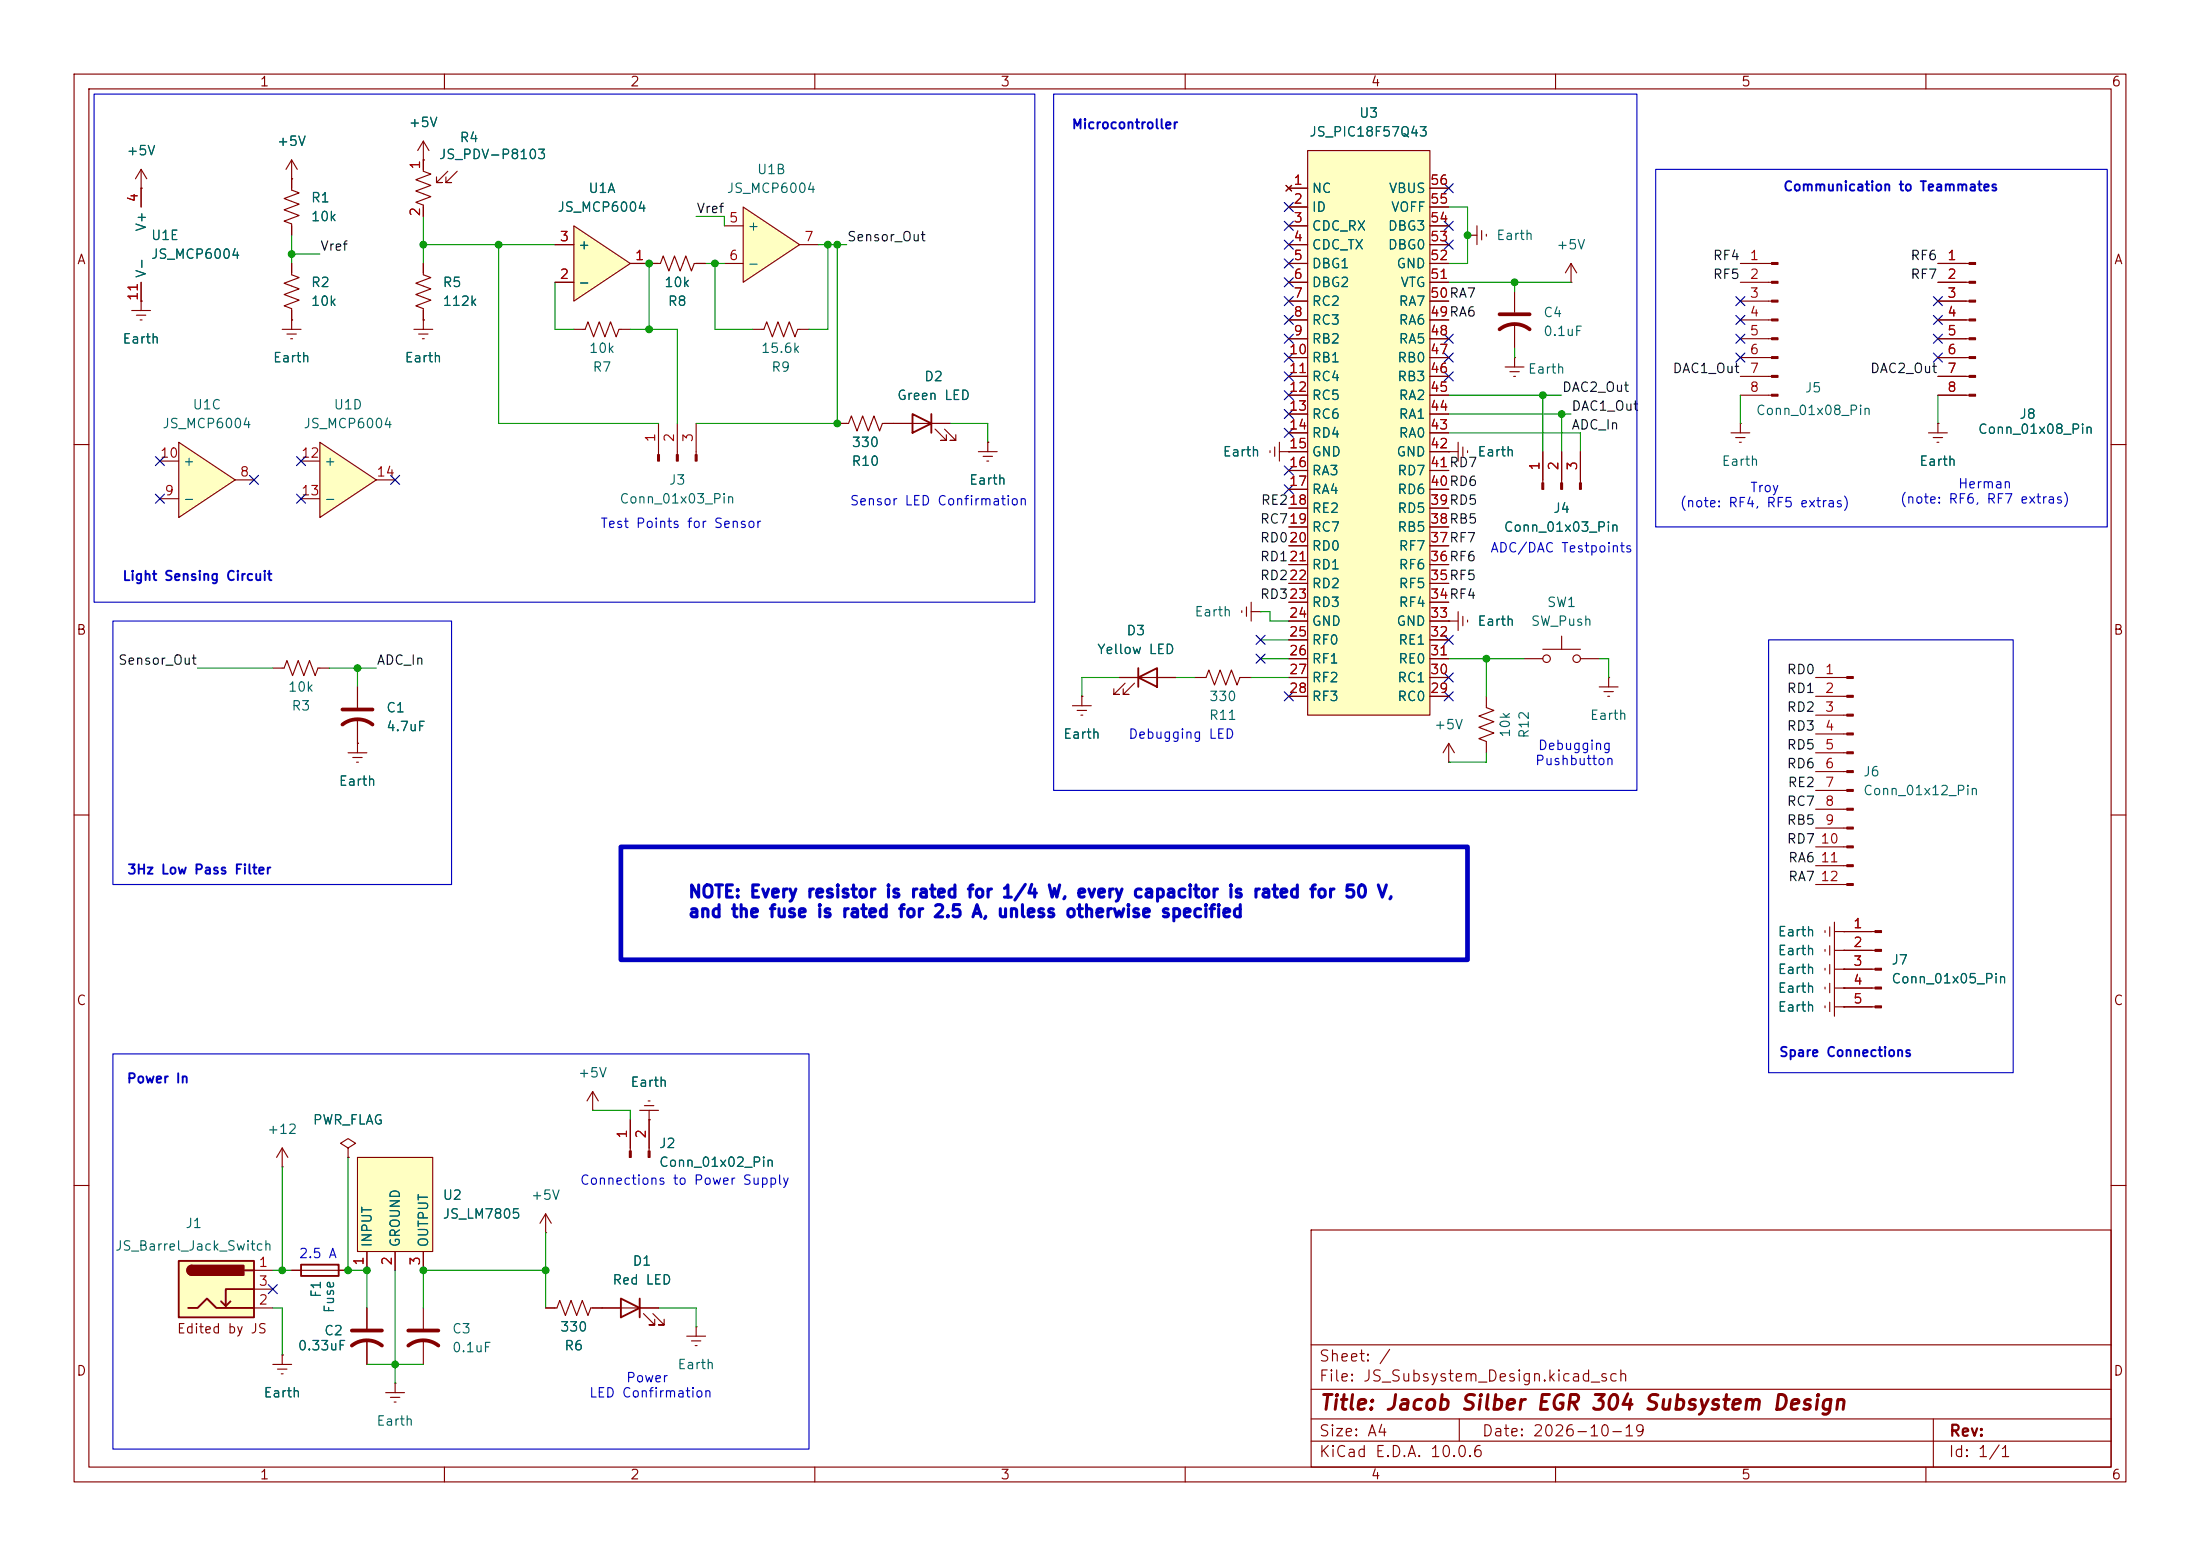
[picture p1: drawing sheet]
<svg xmlns="http://www.w3.org/2000/svg" width="297mm" height="210mm" viewBox="0 0 297 210" stroke-linecap="round" stroke-linejoin="round" font-family="sans-serif">
<g fill="none" stroke="#840000" stroke-width=".15">
<path d="M10 10h277v190h-277zM12 12h273v186h-273zM57.1 19.1l-.7 1.2M57.1 19.1l.8 1.2M57.1 19.1v2.5M60 10v2M110 10v2M160 10v2M210 10v2M260 10v2M57.1 21.6h.1M198.1 31.8h.1"/>
<path d="M198.1 31.8h1.3M199.4 30.5v2.5M200 31.1v1.3M200.7 31.6v.3M55.9 44.5h2.5M56.5 45.1h1.3M57 45.7h.3M57.1 43.2h.1M57.1 43.2v1.3M10 60h2M285 60h2M36.8 90.2h1.6l.3-1 .8 2 .8-2 .7 2 .8-2 .7 2 .4-1h1.5"/>
<path d="M144.8 95.3h2.5M145.4 95.9h1.3M145.9 96.5h.3M146 94h.1M146 94v1.3M161.3 91.4h1.5l.4-1 .8 2.1 .7-2.1 .8 2.1 .7-2.1 .8 2.1 .4-1.1h1.5M215.9 92.7h2.5M216.5 93.3h1.3M217 94h.3M217.2 91.4h.1M217.2 91.4v1.3M10 110h2"/>
<path d="M195.6 102.9h.1M195.6 100.3l-.8 1.3M195.6 100.3l.7 1.3M195.6 100.3v2.6M285 110h2M10 160h2M177 166h108v32h-108zM285 160h2M60 198v2M110 198v2M160 198v2M177 194.5h108"/>
<path d="M177 191.5h108M177 187.5h108M177 181.5h108M197 191.5v3M210 198v2M260 198v2M261 191.5v6.5"/>
</g>
<path d="M43.2 59.7l7.6 5.1-7.6 5.1z" fill="#ffffc2"/>
<g fill="none" stroke="#840000" stroke-width=".15">
<path d="M57.1 21.6v1.5l1.1 .4-2.1 .8 2.1 .7-2.1 .8 2.1 .7-2.1 .8 1 .4v1.5M60.5 23.1l-1.6 1.5h.8h-.8v-.7M61.7 23.1l-1.5 1.5h.8h-.8v-.7M204.5 39.4v2.8M212.1 38.1h.1M212.1 35.6l-.8 1.2M212.1 35.6l.8 1.2M212.1 35.6v2.5M234.9 35.6h4.3M234.9 38.1h4.3M261.6 35.6h4.2M261.6 38.1h4.2"/>
<path d="M43.2 59.7l7.6 5.1-7.6 5.1zM77.5 44.5h1.5l.4-1.1 .7 2.1 .8-2.1 .8 2.1 .7-2.1 .8 2.1 .4-1h1.5M88.9 57.2v4.2M91.4 57.2v4.2M94 57.2v4.2M172.7 59.7v2.5M196.8 59.7v2.5M204.5 43.7v3.3M233.7 58.4h2.5M234.3 59.1h1.3M234.8 59.7h.3M234.9 57.2h.1"/>
<path d="M234.9 40.6h4.3M234.9 43.2h4.3M234.9 45.7h4.3M234.9 48.3h4.3M234.9 50.8h4.3M234.9 53.3h4.3M234.9 57.2v1.2M261.6 40.6h4.2M261.6 43.2h4.2M261.6 45.7h4.2M261.6 48.3h4.2M261.6 50.8h4.2"/>
<path d="M261.6 53.3h4.2M40.6 62.2h2.6M40.6 67.3h2.6M50.8 64.8h2.5M171.4 60.8v.3M172.1 60.3v1.3M172.7 61h1.3M174 61h.1M195.6 61h.1M195.6 61h1.2M197.5 60.3v1.3M198.1 60.8v.3"/>
<path d="M208.3 61v4.2M210.8 61v4.2M213.4 61v4.2M151.1 91.4h7.6M151.9 92.2l-1.5 1.5h.7h-.7v-.7M153.2 92.2l-1.6 1.5h.8h-.8v-.7M167.6 82.4v.3M168.3 81.9v1.3M168.9 82.6h1.3M168.9 81.3v2.5M170.2 82.6h.1M195.6 83.8h.1"/>
<path d="M195.6 83.8h1.2M196.8 82.6v2.5M197.5 83.2v1.3M198.1 83.7v.2M200.7 94v1.5l1 .4-2.1 .7 2.1 .8-2.1 .8 2.1 .7-2.1 .8 1.1 .4v1.5M246.4 130.7v.2M246.4 135.8v.2M247 130.2v1.2M247 135.3v1.2M247.6 130.8h1.3M247.6 129.5v2.6M247.6 134.6v2.6"/>
<path d="M247.6 135.9h1.3M248.9 130.8h.1M248.9 135.9h.1"/>
</g>
<g fill="#840000" stroke="#840000" stroke-width=".15">
<path d="M265.8 35.4h.9v.3h-.9z"/>
<path d="M265.8 38h.9v.2h-.9z"/>
<path d="M265.8 40.5h.9v.3h-.9z"/>
<path d="M265.8 43.1h.9v.2h-.9z"/>
<path d="M265.8 45.6h.9v.2h-.9z"/>
<path d="M265.8 48.1h.9v.3h-.9z"/>
<path d="M265.8 50.7h.9v.2h-.9z"/>
<path d="M265.8 53.2h.9v.3h-.9z"/>
<path d="M239.2 35.4h.8v.3h-.8z"/>
<path d="M239.2 38h.8v.2h-.8z"/>
<path d="M239.2 40.5h.8v.3h-.8z"/>
<path d="M239.2 43.1h.8v.2h-.8z"/>
<path d="M239.2 45.6h.8v.2h-.8z"/>
<path d="M239.2 48.1h.8v.3h-.8z"/>
<path d="M239.2 50.7h.8v.2h-.8z"/>
<path d="M239.2 53.2h.8v.3h-.8z"/>
<path d="M208.2 65.2h.2v.8h-.2z"/>
<path d="M210.7 65.2h.2v.8h-.2z"/>
<path d="M213.2 65.2h.3v.8h-.3z"/>
<path d="M88.8 61.4h.2v.8h-.2z"/>
<path d="M91.3 61.4h.3v.8h-.3z"/>
<path d="M93.9 61.4h.2v.8h-.2z"/>
</g>
<path d="M202.4 44.5a3.3 3.3 0 0 1 4.1 0M202.4 42.4h4.1" fill="none" stroke="#840000" stroke-width=".51"/>
<path d="M153.7 91.4l2.5-1.2v2.5zM153.7 90.2v2.5" fill="none" stroke="#840000" stroke-width=".25"/>
<path d="M77.5 30.5l7.6 5.1-7.6 5z" fill="#ffffc2"/>
<g fill="none" stroke="#840000" stroke-width=".15">
<path d="M57.1 35.6v1.5l1.1 .4-2.1 .7 2.1 .8-2.1 .8 2.1 .7-2.1 .8 1 .4v1.5M74.9 38.1h2.6M74.9 33h2.6M77.5 30.5l7.6 5.1-7.6 5zM85.1 35.6h4.1l.3-1.1 .8 2.1 .8-2.1 .7 2.1 .8-2.1 .7 2.1 .4-1h1.5M113 57.2h1.6l.3-1.1 .8 2.1 .8-2.1 .7 2.1 .8-2.1 .7 2.1 .4-1h9.2M126.2 57.9l1.6 1.5h-.8h.8v-.7M127.5 57.9l1.5 1.5h-.7h.7v-.7M133.3 59.7h.1M133.3 59.7v1.3M132.1 61h2.5M132.7 61.6h1.3"/>
<path d="M133.2 62.2h.3M246.4 133.2v.3M247 132.7v1.3M247.6 133.4h1.3M247.6 132.1v2.5M248.9 133.4h.1M38.1 157.5h.1M38.1 154.9l-.8 1.3M38.1 154.9l.8 1.3M38.1 154.9v2.6M57.1 176.5v2.8M57.1 180.8v3.4"/>
</g>
<path d="M123.2 55.9l2.5 1.3-2.5 1.2zM125.7 55.9v2.5" fill="none" stroke="#840000" stroke-width=".25"/>
<path d="M55.1 179.6h4.1M55.1 181.6a3.3 3.3 0 0 1 4.1 0" fill="none" stroke="#840000" stroke-width=".51"/>
<path d="M100.3 27.9l7.6 5.1-7.6 5.1z" fill="#ffffc2"/>
<g fill="none" stroke="#840000" stroke-width=".15">
<path d="M19 25.4h.1M19 22.9l-.7 1.2M19 22.9l.8 1.2M19 22.9v5M19 38.1v2.5M39.4 21.6v4.1l1 .3-2 .8 2 .8-2 .7 2 .8-2 .7 1 .4v1.6M39.4 24.1h.1M39.4 35.6v1.5l1 .4-2 .7 2 .8-2 .8 2 .7-2 .8 1 .4v1.5M39.4 21.6l-.8 1.3M39.4 21.6l.7 1.3M97.8 30.5h2.5M97.8 35.6h2.5"/>
<path d="M100.3 27.9l7.6 5.1-7.6 5.1zM107.9 33h2.6M101.6 44.5h1.5l.4-1.1 .8 2.1 .7-2.1 .8 2.1 .8-2.1 .7 2.1 .4-1h1.5M48.3 92.7v2.8M48.3 97v3.3M246.4 128.1v.3M247 127.6v1.3M247.6 128.3h1.3M247.6 127v2.5M248.9 128.3h.1M47 154.9l1-.6-1-.6-1 .6 1 .6v1.3M47 156.2h.1"/>
<path d="M39.4 171.5h7.6M73.7 166.4h.1M73.7 163.8l-.8 1.3M73.7 163.8l.7 1.3M73.7 163.8v2.6"/>
</g>
<path d="M40.6 170.7h5.1v1.5h-5.1z" fill="none" stroke="#840000" stroke-width=".25"/>
<path d="M46.2 97.8a3.3 3.3 0 0 1 4.1 0M46.2 95.8h4.1" fill="none" stroke="#840000" stroke-width=".51"/>
<path d="M48.3 156.2h10.1v12.7h-10.1z" fill="#ffffc2"/>
<g fill="none" stroke="#840000" stroke-width=".15">
<path d="M38.1 44.5h2.5M38.7 45.1h1.3M39.2 45.7h.3M39.4 43.2h.1M39.4 43.2v1.3M245.1 91.4h4.2M245.1 94h4.2M245.1 96.5h4.2M245.1 99.1h4.2M245.1 101.6h4.2M245.1 104.1h4.2M245.1 106.7h4.2"/>
<path d="M245.1 109.2h4.2M245.1 111.8h4.2M245.1 114.3h4.2M245.1 116.8h4.2M245.1 119.4h4.2M246.4 125.6v.3M247 125.1v1.3M247.6 125.7h5.5M247.6 124.5v2.5M248.9 125.7h.1M248.9 128.3h4.2M248.9 130.8h4.2"/>
<path d="M248.9 133.4h4.2M248.9 135.9h4.2M48.3 156.2h10.1v12.7h-10.1zM49.5 168.9v2.6M53.3 168.9v2.6M57.1 168.9v2.6"/>
</g>
<g fill="#840000" stroke="#840000" stroke-width=".15">
<path d="M249.3 91.3h.9v.3h-.9z"/>
<path d="M249.3 93.9h.9v.2h-.9z"/>
<path d="M249.3 96.4h.9v.2h-.9z"/>
<path d="M249.3 98.9h.9v.3h-.9z"/>
<path d="M249.3 101.5h.9v.2h-.9z"/>
<path d="M249.3 104h.9v.3h-.9z"/>
<path d="M249.3 106.6h.9v.2h-.9z"/>
<path d="M249.3 109.1h.9v.2h-.9z"/>
<path d="M249.3 111.6h.9v.3h-.9z"/>
<path d="M249.3 114.2h.9v.2h-.9z"/>
<path d="M249.3 116.7h.9v.3h-.9z"/>
<path d="M249.3 119.3h.9v.2h-.9z"/>
<path d="M253.1 125.6h.9v.3h-.9z"/>
<path d="M253.1 128.1h.9v.3h-.9z"/>
<path d="M253.1 130.7h.9v.2h-.9z"/>
<path d="M253.1 133.2h.9v.3h-.9z"/>
<path d="M253.1 135.8h.9v.2h-.9z"/>
</g>
<path d="M24.1 59.7l7.6 5.1-7.6 5.1z" fill="#ffffc2"/>
<g fill="none" stroke="#840000" stroke-width=".15">
<path d="M17.8 41.9h2.5M18.4 42.5h1.3M18.9 43.2h.3M19 40.6h.1M19 40.6v1.3M24.1 59.7l7.6 5.1-7.6 5.1zM21.6 67.3h2.5M21.6 62.2h2.5M31.7 64.8h2.6M47 101.6h2.5M47.6 102.2h1.3M48.1 102.9h.3"/>
<path d="M48.3 100.3h.1M48.3 100.3v1.3M80 149.9h.1M80 147.3l-.8 1.3M80 147.3l.8 1.3M80 147.3v2.6M85.1 151.1v4.2M86.4 149.9h2.5M87 149.2h1.3M87.5 148.6h.3M87.6 151.1h.1M87.6 149.9v5.4"/>
<path d="M73.7 176.5h1.5l.4-1 .7 2 .8-2 .8 2 .7-2 .8 2 .4-1h1.5M94 179.1h.1M94 179.1v1.2M92.7 180.3h2.5M93.3 181h1.3M93.9 181.6h.2"/>
</g>
<g fill="#840000" stroke="#840000" stroke-width=".15">
<path d="M85 155.3h.2v.9h-.2z"/>
<path d="M87.5 155.3h.3v.9h-.3z"/>
</g>
<path d="M24.1 170.2h10.2v7.6h-10.2z" fill="#ffffc2"/>
<path d="M24.1 170.2h10.2v7.6h-10.2zM25.4 176.5h1.3l1.2-1.2 1.3 1.2h5.1M25.9 170.8a.64 .64 0 0 0-.6 .7 .64 .64 0 0 0 .6 .6M31.1 175.6l-.6 .7M33 171.5h1.3M34.3 174h-3.8v2.3l-.7-.7M83.8 175.3l2.6 1.2-2.6 1.3zM86.4 175.3v2.5" fill="none" stroke="#840000" stroke-width=".25"/>
<g fill="#840000" stroke="#840000" stroke-width=".25">
<path d="M25.5 171l.4-.2v1.3a.63 .63 0 0 1-.6-.4 .63 .63 0 0 1 .2-.7z"/>
<path d="M25.9 170.8h7v1.3h-7z"/>
</g>
<g fill="none" stroke="#840000" stroke-width=".15">
<path d="M260.3 58.4h2.6M261 59.1h1.3M261.5 59.7h.2M261.6 57.2h.1M261.6 57.2v1.2M34.3 171.5h2.5M34.3 176.5h2.5M34.3 174h2.5M49.5 176.5v2.8M81.3 176.5h7.6M86.9 177.3l1.5 1.5h-.8h.8v-.7M88.1 177.3l1.6 1.5h-.8h.8v-.7"/>
<path d="M36.8 184.2h2.6M37.5 184.8h1.2M38 185.4h.2M38.1 182.9h.1M38.1 182.9v1.3M49.5 180.8v3.4M52.1 188h2.5M52.7 188.6h1.3M53.2 189.2h.3M53.3 186.7h.1M53.3 186.7v1.3"/>
</g>
<path d="M47.5 179.6h4.1M47.5 181.6a3.3 3.3 0 0 1 4.1 0" fill="none" stroke="#840000" stroke-width=".51"/>
<path d="M176.5 20.3h16.5v76.2h-16.5z" fill="#ffffc2"/>
<g fill="none" stroke="#840000" stroke-width=".15">
<path d="M19 25.4h.1M19 25.4v2.5M19 38.1v2.5M39.4 24.1h.1M39.4 24.1v1.3M39.4 30.5v1.3M39.4 35.6v1.2M57.1 21.6h.1M57.1 21.6v1.3M57.1 27.9v1.3M57.1 35.6v1.2M74.9 33h2.6"/>
<path d="M74.9 38.1h2.6M85.1 35.6h3.8M94 35.6h1.2M173.6 25l.8 .8M174 25.4h2.5M174 27.9h2.5M174 30.5h2.5M174 33h2.5M174 35.6h2.5M174 38.1h2.5M174.4 25l-.8 .8M176.5 20.3h16.5v76.2h-16.5z"/>
<path d="M193 25.4h2.6M193 27.9h2.6M193 30.5h2.6M193 33h2.6M193 35.6h2.6M193 38.1h2.6M261.6 35.6h3.8M261.6 38.1h3.8M19 40.6h.1M39.4 43.2h.1M39.4 41.9v1.3M57.1 43.2h.1"/>
<path d="M57.1 41.9v1.3M113 57.2h1.3M119.4 57.2h3.8M125.7 57.2h2.6M133.3 59.7h.1M174 40.6h2.5M174 43.2h2.5M174 45.7h2.5M174 48.3h2.5M174 50.8h2.5M174 53.3h2.5M174 55.9h2.5"/>
<path d="M174 58.4h2.5M193 40.6h2.6M193 43.2h2.6M193 45.7h2.6M193 48.3h2.6M193 50.8h2.6M193 53.3h2.6M193 55.9h2.6M193 58.4h2.6M203.2 49.5h2.5M203.8 50.2h1.3M204.3 50.8h.3"/>
<path d="M204.5 48.3h.1M204.5 48.3v1.2M261.6 57.2h.1M261.6 40.6h3.8M261.6 43.2h3.8M261.6 45.7h3.8M261.6 48.3h3.8M261.6 50.8h3.8M261.6 53.3h3.8M174 61h.1M174 61h2.5M174 63.5h2.5"/>
<path d="M174 66h2.5M174 68.6h2.5M174 71.1h2.5M174 73.7h2.5M174 76.2h2.5M174 78.7h2.5M193 61h2.6M193 63.5h2.6M193 66h2.6M193 68.6h2.6M193 71.1h2.6M193 73.7h2.6"/>
<path d="M193 76.2h2.6M193 78.7h2.6M195.6 61h.1M208.3 61v3.8M210.8 61v3.8M213.4 61v3.8M48.3 92.7v2.8M48.3 97v3.3M146 94h.1M151.1 91.4h2.6M156.2 91.4h2.5M174 81.3h2.5"/>
<path d="M174 83.8h2.5M174 86.4h2.5M174 88.9h2.5M174 91.4h2.5M174 94h2.5M193 81.3h2.6M193 83.8h2.6M193 86.4h2.6M193 88.9h2.6M193 91.4h2.6M193 94h2.6M195.6 83.8h.1"/>
<path d="M205.7 88.9h2.6M208.3 87.6h5.1M210.8 85.9v1.7M213.4 88.9h2.5M48.3 100.3h.1M248.9 135.9h.1M248.9 130.8h.1M248.9 133.4h.1M248.9 128.3h.1M248.9 125.7h.1M248.9 125.7h3.8M248.9 128.3h3.8"/>
<path d="M248.9 130.8h3.8M248.9 133.4h3.8M248.9 135.9h3.8M47 156.2h.1M85.1 151.1v3.8M87.6 151.1h.1M87.6 151.1v3.8M39.4 171.5h1.2M45.7 171.5h1.3M49.5 168.9v2.6M49.5 176.5v2.8M53.3 168.9v2.6"/>
<path d="M57.1 168.9v2.6M73.7 176.5h1.2M80 176.5h3.8M86.4 176.5h2.5M38.1 182.9h.1M49.5 180.8v3.4"/>
<circle cx="208.8" cy="88.9" r=".51"/>
<circle cx="212.9" cy="88.9" r=".51"/>
</g>
<g fill="none" stroke="#009600" stroke-width=".15">
<path d="M39.4 31.8v3.8M39.4 34.3h3.8M57.1 33h17.8M57.1 29.2v6.4M67.3 33v24.2h21.6M74.9 38.1v6.4h2.6M87.6 35.6v8.9M94 29.2h3.8v1.3M95.2 35.6h2.6M96.5 35.6v8.9h5.1M110.5 33h3.8M111.8 33v11.5h-2.6"/>
<path d="M113 33v24.2h-19M195.6 27.9h2.5v7.7h-2.5M195.6 38.1h16.5M204.5 38.1v1.3M85.1 44.5h6.3v12.7M128.3 57.2h5v2.5M195.6 58.4h17.8v2.6M195.6 55.9h16.5M195.6 53.3h15.2M204.5 47v1.3M208.3 53.3v7.7M210.8 55.9v5.1"/>
<path d="M234.9 53.3v3.9M261.6 53.3v3.9M26.7 90.2h10.1M44.4 90.2h6.4M48.3 90.2v2.5M151.1 91.4h-5.1v2.6M158.7 91.4h2.6M168.9 91.4h5.1M170.2 88.9h3.8M170.2 86.4h3.8M170.2 82.6h1.2v1.2h2.6M195.6 88.9h10.1"/>
<path d="M200.7 88.9v5.1M215.9 88.9h1.3v2.5M200.7 101.6v1.3h-5.1M38.1 157.5v14M47 156.2v15.3h2.5v5M80 149.9h5.1v1.2M36.8 176.5h1.3v6.4M36.8 171.5h2.6M53.3 171.5v15.2M73.7 171.5h-16.6v5M73.7 166.4v10.1M88.9 176.5h5.1v2.6"/>
<path d="M49.5 184.2h7.6"/>
</g>
<g fill="none" stroke="#000084" stroke-width=".15">
<path d="M173.4 27.3l1.2 1.2M173.4 37.5l1.2 1.2M173.4 29.9l1.2 1.2M173.4 32.4l1.2 1.2M173.4 35l1.2 1.2M174.6 27.3l-1.2 1.2M174.6 37.5l-1.2 1.2M174.6 29.9l-1.2 1.2M174.6 32.4l-1.2 1.2M174.6 35l-1.2 1.2M195 24.8l1.2 1.2M195 32.4l1.2 1.2"/>
<path d="M195 29.9l1.2 1.2M196.2 24.8l-1.2 1.2M196.2 32.4l-1.2 1.2M196.2 29.9l-1.2 1.2M173.4 57.8l1.2 1.2M173.4 45.1l1.2 1.2M173.4 52.7l1.2 1.2M173.4 47.7l1.2 1.2M173.4 55.3l1.2 1.2M173.4 50.2l1.2 1.2M173.4 40l1.2 1.2M173.4 42.6l1.2 1.2"/>
<path d="M174.6 57.8l-1.2 1.2M174.6 45.1l-1.2 1.2M174.6 52.7l-1.2 1.2M174.6 47.7l-1.2 1.2M174.6 55.3l-1.2 1.2M174.6 50.2l-1.2 1.2M174.6 40l-1.2 1.2M174.6 42.6l-1.2 1.2M195 47.7l1.2 1.2M195 50.2l1.2 1.2M195 45.1l1.2 1.2M196.2 47.7l-1.2 1.2"/>
<path d="M196.2 50.2l-1.2 1.2M196.2 45.1l-1.2 1.2M234.3 47.7l1.3 1.2M234.3 45.1l1.3 1.2M234.3 40l1.3 1.2M234.3 42.6l1.3 1.2M235.6 47.7l-1.3 1.2M235.6 45.1l-1.3 1.2M235.6 40l-1.3 1.2M235.6 42.6l-1.3 1.2M261 45.1l1.2 1.2M261 42.6l1.2 1.2"/>
<path d="M261 47.7l1.2 1.2M261 40l1.2 1.2M262.2 45.1l-1.2 1.2M262.2 42.6l-1.2 1.2M262.2 47.7l-1.2 1.2M262.2 40l-1.2 1.2M21 66.7l1.2 1.2M21 61.6l1.2 1.2M22.2 66.7l-1.2 1.2M22.2 61.6l-1.2 1.2M33.7 64.2l1.2 1.2M34.9 64.2l-1.2 1.2"/>
<path d="M40 61.6l1.2 1.2M40 66.7l1.2 1.2M41.2 61.6l-1.2 1.2M41.2 66.7l-1.2 1.2M52.7 64.2l1.2 1.2M53.9 64.2l-1.2 1.2M173.4 62.9l1.2 1.2M173.4 65.4l1.2 1.2M174.6 62.9l-1.2 1.2M174.6 65.4l-1.2 1.2M169.6 85.8l1.2 1.2M169.6 88.3l1.2 1.2"/>
<path d="M170.8 85.8l-1.2 1.2M170.8 88.3l-1.2 1.2M173.4 93.4l1.2 1.2M174.6 93.4l-1.2 1.2M195 93.4l1.2 1.2M195 85.8l1.2 1.2M195 90.8l1.2 1.2M196.2 93.4l-1.2 1.2M196.2 85.8l-1.2 1.2M196.2 90.8l-1.2 1.2M36.2 173.4l1.2 1.2M37.4 173.4l-1.2 1.2"/>
</g>
<path d="M12.7 12.7h127v68.6h-127zM142.2 12.7h78.8v94h-78.8zM223.5 22.9h61v48.2h-61zM15.2 83.8h45.8v35.6h-45.8zM238.8 86.4h33v58.4h-33zM15.2 142.2h94v53.4h-94z" fill="none" stroke="#0000c2" stroke-width=".15"/>
<path d="M83.8 114.3h114.3v15.2h-114.3z" fill="none" stroke="#0000c2" stroke-width=".63"/>
<g fill="#009600" stroke="#009600" stroke-width=".14">
<circle cx="200.7" cy="88.9" r=".46"/>
<circle cx="204.5" cy="38.1" r=".46"/>
<circle cx="208.3" cy="53.3" r=".46"/>
<circle cx="198.1" cy="31.8" r=".46"/>
<circle cx="210.8" cy="55.9" r=".46"/>
<circle cx="73.7" cy="171.5" r=".46"/>
<circle cx="53.3" cy="184.2" r=".46"/>
<circle cx="39.4" cy="34.3" r=".46"/>
<circle cx="57.1" cy="33" r=".46"/>
<circle cx="48.3" cy="90.2" r=".46"/>
<circle cx="111.8" cy="33" r=".46"/>
<circle cx="113" cy="33" r=".46"/>
<circle cx="113" cy="57.2" r=".46"/>
<circle cx="96.5" cy="35.6" r=".46"/>
<circle cx="87.6" cy="35.6" r=".46"/>
<circle cx="67.3" cy="33" r=".46"/>
<circle cx="87.6" cy="44.5" r=".46"/>
<circle cx="57.1" cy="171.5" r=".46"/>
<circle cx="47" cy="171.5" r=".46"/>
<circle cx="49.5" cy="171.5" r=".46"/>
<circle cx="38.1" cy="171.5" r=".46"/>
</g>
<text font-size="2" fill="#840000" x="178" y="190.8">Title: Jacob Silber EGR 304 Subsystem Design</text>
<g font-size="1.7" fill="#0000c2">
<text x="92.8" y="121.6">NOTE: Every resistor is rated for 1/4 W, every capacitor is rated for 50 V,</text>
<text x="92.8" y="124.2">and the fuse is rated for 2.5 A, unless otherwise specified</text>
</g>
<g font-size="1.5" fill="#840000">
<text x="178" y="184.1">Sheet: /</text>
<text x="178" y="186.8">File: JS_Subsystem_Design.kicad_sch</text>
<text x="178" y="197">KiCad E.D.A. 10.0.6</text>
<text x="178" y="194.2">Size: A4</text>
<text x="200" y="194.2">Date: 2026-10-19</text>
<text x="263" y="197">Id: 1/1</text>
<text x="263" y="194.2">Rev:</text>
</g>
<g font-size="1.3" fill="#840000">
<text x="35" y="12">1</text>
<text x="85" y="12">2</text>
<text x="135" y="12">3</text>
<text x="185" y="12">4</text>
<text x="235" y="12">5</text>
<text x="285" y="12">6</text>
<text x="10.3" y="36">A</text>
<text x="285.3" y="36">A</text>
<text x="10.2" y="86">B</text>
<text x="285.2" y="86">B</text>
<text x="10.2" y="136">C</text>
<text x="285.2" y="136">C</text>
<text x="10.2" y="186">D</text>
<text x="23.8" y="180.3">Edited by JS</text>
<text x="285.2" y="186">D</text>
<text x="35" y="200">1</text>
<text x="85" y="200">2</text>
<text x="135" y="200">3</text>
<text x="185" y="200">4</text>
<text x="235" y="200">5</text>
<text x="285" y="200">6</text>
</g>
<g font-size="1.3" fill="#006464">
<text x="55.1" y="17.5">+5V</text>
<text x="183.4" y="16.2">U3</text>
<text x="17" y="21.3">+5V</text>
<text x="37.3" y="20">+5V</text>
<text x="59.2" y="21.8">JS_PDV-P8103</text>
<text x="62" y="19.5">R4</text>
<text x="102.1" y="23.8">U1B</text>
<text x="176.7" y="18.7">JS_PIC18F57Q43</text>
<text x="41.9" y="27.6">R1</text>
<text x="75.2" y="28.9">JS_MCP6004</text>
<text x="79.3" y="26.4">U1A</text>
<text x="98" y="26.4">JS_MCP6004</text>
<text x="177" y="26.4">NC</text>
<text x="177" y="28.9">ID</text>
<text x="187.4" y="26.4">VBUS</text>
<text x="187.7" y="28.9">VOFF</text>
<text x="20" y="31.3" transform="rotate(-90 20 31.3)">V+</text>
<text x="20.3" y="32.7">U1E</text>
<text x="20.3" y="35.3">JS_MCP6004</text>
<text x="41.9" y="30.2">10k</text>
<text x="78" y="34">+</text>
<text x="100.8" y="31.4">+</text>
<text x="177" y="31.4">CDC_RX</text>
<text x="177" y="34">CDC_TX</text>
<text x="187.3" y="34">DBG0</text>
<text x="187.3" y="31.4">DBG3</text>
<text x="201.9" y="32.7">Earth</text>
<text x="210" y="34">+5V</text>
<text x="20" y="37.6" transform="rotate(-90 20 37.6)">V-</text>
<text x="41.9" y="39.1">R2</text>
<text x="41.9" y="41.6">10k</text>
<text x="59.7" y="39.1">R5</text>
<text x="59.7" y="41.6">112k</text>
<text x="78" y="39.1">-</text>
<text x="89.6" y="39.1">10k</text>
<text x="90.1" y="41.6">R8</text>
<text x="100.8" y="36.5">-</text>
<text x="177" y="36.5">DBG1</text>
<text x="177" y="39.1">DBG2</text>
<text x="177" y="41.6">RC2</text>
<text x="188.4" y="36.5">GND</text>
<text x="188.7" y="41.6">RA7</text>
<text x="189" y="39.1">VTG</text>
<text x="16.4" y="46.7">Earth</text>
<text x="79.4" y="48">10k</text>
<text x="102.7" y="48">15.6k</text>
<text x="177" y="44.1">RC3</text>
<text x="177" y="46.7">RB2</text>
<text x="188.7" y="46.7">RA5</text>
<text x="188.7" y="44.1">RA6</text>
<text x="208.3" y="43.1">C4</text>
<text x="208.3" y="45.7">0.1uF</text>
<text x="36.8" y="49.2">Earth</text>
<text x="54.5" y="49.2">Earth</text>
<text x="79.9" y="50.5">R7</text>
<text x="104" y="50.5">R9</text>
<text x="124.7" y="51.8">D2</text>
<text x="177" y="49.2">RB1</text>
<text x="177" y="51.8">RC4</text>
<text x="188.6" y="51.8">RB3</text>
<text x="188.6" y="49.2">RB0</text>
<text x="206.2" y="50.7">Earth</text>
<text x="243.6" y="53.3">J5</text>
<text x="21.8" y="58.1">JS_MCP6004</text>
<text x="25.9" y="55.6">U1C</text>
<text x="40.9" y="58.1">JS_MCP6004</text>
<text x="45" y="55.6">U1D</text>
<text x="121" y="54.3">Green LED</text>
<text x="177" y="54.3">RC5</text>
<text x="177" y="56.8">RC6</text>
<text x="177" y="59.4">RD4</text>
<text x="188.7" y="59.4">RA0</text>
<text x="188.7" y="56.8">RA1</text>
<text x="188.7" y="54.3">RA2</text>
<text x="237" y="56.3">Conn_01x08_Pin</text>
<text x="266.9" y="58.9">Conn_01x08_Pin</text>
<text x="272.5" y="56.8">J8</text>
<text x="24.6" y="63.2">+</text>
<text x="43.7" y="63.2">+</text>
<text x="90.2" y="65.7">J3</text>
<text x="114.9" y="63.2">R10</text>
<text x="114.9" y="60.7">330</text>
<text x="130.7" y="65.7">Earth</text>
<text x="165" y="61.9">Earth</text>
<text x="177" y="61.9">GND</text>
<text x="177" y="64.5">RA3</text>
<text x="188.4" y="61.9">GND</text>
<text x="188.6" y="64.5">RD7</text>
<text x="199.4" y="61.9">Earth</text>
<text x="232.3" y="63.2">Earth</text>
<text x="259" y="63.2">Earth</text>
<text x="24.6" y="68.3">-</text>
<text x="43.7" y="68.3">-</text>
<text x="83.5" y="68.3">Conn_01x03_Pin</text>
<text x="177" y="67">RA4</text>
<text x="177" y="69.5">RE2</text>
<text x="188.6" y="69.5">RD5</text>
<text x="188.6" y="67">RD6</text>
<text x="209.6" y="69.5">J4</text>
<text x="177" y="72.1">RC7</text>
<text x="177" y="74.6">RD0</text>
<text x="177" y="77.2">RD1</text>
<text x="188.6" y="72.1">RB5</text>
<text x="188.7" y="77.2">RF6</text>
<text x="188.7" y="74.6">RF7</text>
<text x="202.9" y="72.1">Conn_01x03_Pin</text>
<text x="161.2" y="83.5">Earth</text>
<text x="177" y="79.7">RD2</text>
<text x="177" y="82.2">RD3</text>
<text x="188.7" y="82.2">RF4</text>
<text x="188.7" y="79.7">RF5</text>
<text x="208.8" y="82.2">SW1</text>
<text x="148" y="88.6">Yellow LED</text>
<text x="152" y="86.1">D3</text>
<text x="177" y="84.8">GND</text>
<text x="177" y="87.3">RF0</text>
<text x="177" y="89.9">RF1</text>
<text x="188.4" y="84.8">GND</text>
<text x="188.7" y="89.9">RE0</text>
<text x="188.7" y="87.3">RE1</text>
<text x="199.4" y="84.8">Earth</text>
<text x="206.6" y="84.8">SW_Push</text>
<text x="38.8" y="93.7">10k</text>
<text x="163.2" y="94.9">330</text>
<text x="177" y="92.4">RF2</text>
<text x="177" y="94.9">RF3</text>
<text x="188.6" y="94.9">RC0</text>
<text x="188.6" y="92.4">RC1</text>
<text x="39.3" y="96.2">R3</text>
<text x="52.1" y="96.5">C1</text>
<text x="52.1" y="99">4.7uF</text>
<text x="143.4" y="100">Earth</text>
<text x="163.1" y="97.5">R11</text>
<text x="193.5" y="98.8">+5V</text>
<text x="204.2" y="99.6" transform="rotate(-90 204.2 99.6)">10k</text>
<text x="206.7" y="99.8" transform="rotate(-90 206.7 99.8)">R12</text>
<text x="214.6" y="97.5">Earth</text>
<text x="45.7" y="106.4">Earth</text>
<text x="251.4" y="105.1">J6</text>
<text x="251.4" y="107.6">Conn_01x12_Pin</text>
<text x="239.9" y="131.8">Earth</text>
<text x="239.9" y="129.2">Earth</text>
<text x="239.9" y="126.7">Earth</text>
<text x="255.3" y="130.5">J7</text>
<text x="239.9" y="136.9">Earth</text>
<text x="239.9" y="134.3">Earth</text>
<text x="255.3" y="133">Conn_01x05_Pin</text>
<text x="77.9" y="145.7">+5V</text>
<text x="85" y="147">Earth</text>
<text x="36" y="153.4">+12</text>
<text x="42.1" y="152.1">PWR_FLAG</text>
<text x="88.9" y="155.3">J2</text>
<text x="88.9" y="157.8">Conn_01x02_Pin</text>
<text x="24.9" y="166.1">J1</text>
<text x="59.7" y="162.3">U2</text>
<text x="59.7" y="164.8">JS_LM7805</text>
<text x="71.6" y="162.3">+5V</text>
<text x="15.5" y="169.1">JS_Barrel_Jack_Switch</text>
<text x="50.5" y="168.4" transform="rotate(-90 50.5 168.4)">INPUT</text>
<text x="54.3" y="168.4" transform="rotate(-90 54.3 168.4)">GROUND</text>
<text x="58.1" y="168.4" transform="rotate(-90 58.1 168.4)">OUTPUT</text>
<text x="82.6" y="173.7">Red LED</text>
<text x="85.3" y="171.1">D1</text>
<text x="43.6" y="175.3" transform="rotate(-90 43.6 175.3)">F1</text>
<text x="45.4" y="177.3" transform="rotate(-90 45.4 177.3)">Fuse</text>
<text x="40.1" y="182.6">0.33uF</text>
<text x="43.7" y="180.5">C2</text>
<text x="60.9" y="180.3">C3</text>
<text x="60.9" y="182.8">0.1uF</text>
<text x="75.5" y="180">330</text>
<text x="76.1" y="182.6">R6</text>
<text x="91.4" y="185.1">Earth</text>
<text x="35.5" y="188.9">Earth</text>
<text x="50.7" y="192.7">Earth</text>
</g>
<g font-size="1.3" fill="#0000c2">
<text x="144.6" y="17.7">Microcontroller</text>
<text x="240.7" y="26.1">Communication to Teammates</text>
<text x="81" y="71.6">Test Points for Sensor</text>
<text x="114.6" y="68.5">Sensor LED Confirmation</text>
<text x="226.7" y="68.8">(note: RF4, RF5 extras)</text>
<text x="236.2" y="66.7">Troy</text>
<text x="256.4" y="68.3">(note: RF6, RF7 extras)</text>
<text x="264.2" y="66.2">Herman</text>
<text x="201.1" y="74.9">ADC/DAC Testpoints</text>
<text x="16.4" y="78.7">Light Sensing Circuit</text>
<text x="152.2" y="100">Debugging LED</text>
<text x="207.5" y="101.5">Debugging</text>
<text x="207.1" y="103.6">Pushbutton</text>
<text x="17.1" y="118.3">3Hz Low Pass Filter</text>
<text x="240.1" y="142.9">Spare Connections</text>
<text x="17" y="146.5">Power In</text>
<text x="78.2" y="160.2">Connections to Power Supply</text>
<text x="40.3" y="170.1">2.5 A</text>
<text x="79.4" y="188.9">LED Confirmation</text>
<text x="84.4" y="186.9">Power</text>
</g>
<g font-size="1.3" fill="#a90000">
<text x="57" y="23" transform="rotate(-90 57 23)">1</text>
<text x="18.9" y="27.4" transform="rotate(-90 18.9 27.4)">4</text>
<text x="57" y="29.3" transform="rotate(-90 57 29.3)">2</text>
<text x="174.5" y="25.3">1</text>
<text x="174.5" y="27.8">2</text>
<text x="193" y="27.8">55</text>
<text x="193" y="25.3">56</text>
<text x="75.5" y="32.9">3</text>
<text x="85.6" y="35.4">1</text>
<text x="98.3" y="30.3">5</text>
<text x="98.3" y="35.4">6</text>
<text x="108.5" y="32.9">7</text>
<text x="174.5" y="30.3">3</text>
<text x="174.5" y="32.9">4</text>
<text x="174.5" y="35.4">5</text>
<text x="193" y="35.4">52</text>
<text x="193" y="32.9">53</text>
<text x="193" y="30.3">54</text>
<text x="236.1" y="35.4">1</text>
<text x="262.8" y="35.4">1</text>
<text x="18.9" y="40.7" transform="rotate(-90 18.9 40.7)">11</text>
<text x="75.5" y="38">2</text>
<text x="174.5" y="38">6</text>
<text x="174.5" y="40.5">7</text>
<text x="193" y="40.5">50RA7</text>
<text x="193" y="38">51</text>
<text x="193" y="40.5">50</text>
<text x="236.1" y="38">2</text>
<text x="236.1" y="40.5">3</text>
<text x="262.8" y="38">2</text>
<text x="262.8" y="40.5">3</text>
<text x="174.5" y="43">8</text>
<text x="174.5" y="45.6">9</text>
<text x="193" y="45.6">48</text>
<text x="193" y="43">49RA6</text>
<text x="193" y="43">49</text>
<text x="236.1" y="43">4</text>
<text x="236.1" y="45.6">5</text>
<text x="262.8" y="43">4</text>
<text x="262.8" y="45.6">5</text>
<text x="173.9" y="48.1">10</text>
<text x="173.9" y="50.7">11</text>
<text x="173.9" y="53.2">12</text>
<text x="193" y="53.2">45</text>
<text x="193" y="50.7">46</text>
<text x="193" y="48.1">47</text>
<text x="236.1" y="48.1">6</text>
<text x="236.1" y="50.7">7</text>
<text x="236.1" y="53.2">8</text>
<text x="262.8" y="48.1">6</text>
<text x="262.8" y="50.7">7</text>
<text x="262.8" y="53.2">8</text>
<text x="88.8" y="59.8" transform="rotate(-90 88.8 59.8)">1</text>
<text x="91.3" y="59.8" transform="rotate(-90 91.3 59.8)">2</text>
<text x="93.8" y="59.8" transform="rotate(-90 93.8 59.8)">3</text>
<text x="173.9" y="55.7">13</text>
<text x="173.9" y="58.3">14</text>
<text x="193" y="58.3">43</text>
<text x="193" y="55.7">44</text>
<text x="21.5" y="62.1">10</text>
<text x="32.3" y="64.6">8</text>
<text x="40.6" y="62.1">12</text>
<text x="50.7" y="64.6">14</text>
<text x="173.9" y="60.8">15</text>
<text x="173.9" y="63.4">16</text>
<text x="173.9" y="65.9">17</text>
<text x="193" y="65.9">40RD6</text>
<text x="193" y="63.4">41RD7</text>
<text x="193" y="60.8">42</text>
<text x="193" y="65.9">40</text>
<text x="193" y="63.4">41</text>
<text x="208.1" y="63.6" transform="rotate(-90 208.1 63.6)">1</text>
<text x="210.7" y="63.6" transform="rotate(-90 210.7 63.6)">2</text>
<text x="213.2" y="63.6" transform="rotate(-90 213.2 63.6)">3</text>
<text x="22.1" y="67.2">9</text>
<text x="40.6" y="67.2">13</text>
<text x="173.9" y="68.4">18</text>
<text x="173.9" y="71">19</text>
<text x="193" y="71">38RB5</text>
<text x="193" y="68.4">39RD5</text>
<text x="193" y="71">38</text>
<text x="193" y="68.4">39</text>
<text x="173.9" y="73.5">20</text>
<text x="173.9" y="76.1">21</text>
<text x="193" y="76.1">36RF6</text>
<text x="193" y="73.5">37RF7</text>
<text x="193" y="76.1">36</text>
<text x="193" y="73.5">37</text>
<text x="173.9" y="83.7">24</text>
<text x="173.9" y="78.6">22</text>
<text x="173.9" y="81.1">23</text>
<text x="193" y="83.7">33</text>
<text x="193" y="81.1">34RF4</text>
<text x="193" y="78.6">35RF5</text>
<text x="193" y="81.1">34</text>
<text x="193" y="78.6">35</text>
<text x="173.9" y="86.2">25</text>
<text x="173.9" y="88.8">26</text>
<text x="193" y="88.8">31</text>
<text x="193" y="86.2">32</text>
<text x="173.9" y="91.3">27</text>
<text x="173.9" y="93.8">28</text>
<text x="193" y="93.8">29</text>
<text x="193" y="91.3">30</text>
<text x="246.3" y="91.3">1</text>
<text x="246.3" y="93.8">2</text>
<text x="246.3" y="96.4">3</text>
<text x="246.3" y="98.9">4</text>
<text x="246.3" y="101.5">5</text>
<text x="246.3" y="104">6</text>
<text x="246.3" y="106.5">7</text>
<text x="246.3" y="109.1">8</text>
<text x="246.3" y="111.6">9</text>
<text x="245.7" y="114.2">10</text>
<text x="245.7" y="116.7">11</text>
<text x="245.7" y="119.2">12</text>
<text x="250.1" y="125.6">1</text>
<text x="250.1" y="128.1">2</text>
<text x="250.1" y="130.7">3</text>
<text x="250.1" y="133.2">4</text>
<text x="250.1" y="135.8">5</text>
<text x="85" y="153.8" transform="rotate(-90 85 153.8)">1</text>
<text x="87.5" y="153.8" transform="rotate(-90 87.5 153.8)">2</text>
<text x="34.8" y="171.3">1</text>
<text x="34.8" y="173.9">3</text>
<text x="49.4" y="170.9" transform="rotate(-90 49.4 170.9)">1</text>
<text x="53.2" y="170.9" transform="rotate(-90 53.2 170.9)">2</text>
<text x="57" y="170.9" transform="rotate(-90 57 170.9)">3</text>
<text x="34.8" y="176.4">2</text>
</g>
<g font-size="1.3" fill="#0f0f0f">
<text x="94" y="29.1">Vref</text>
<text x="43.2" y="34.2">Vref</text>
<text x="114.3" y="32.9">Sensor_Out</text>
<text x="231.2" y="35.4">RF4</text>
<text x="257.8" y="35.4">RF6</text>
<text x="231.2" y="38">RF5</text>
<text x="257.8" y="38">RF7</text>
<text x="210.8" y="53.2">DAC2_Out</text>
<text x="225.7" y="50.7">DAC1_Out</text>
<text x="252.4" y="50.7">DAC2_Out</text>
<text x="212.1" y="55.8">DAC1_Out</text>
<text x="212.1" y="58.3">ADC_In</text>
<text x="170" y="71">RC719</text>
<text x="170.1" y="68.5">RE218</text>
<text x="170" y="73.5">RD020</text>
<text x="170" y="76.1">RD121</text>
<text x="170" y="78.6">RD222</text>
<text x="170" y="81.2">RD323</text>
<text x="15.9" y="90">Sensor_Out</text>
<text x="50.8" y="90">ADC_In</text>
<text x="241.1" y="91.3">RD0</text>
<text x="241.1" y="93.9">RD1</text>
<text x="241.1" y="96.4">RD2</text>
<text x="241.1" y="98.9">RD3</text>
<text x="241.1" y="101.5">RD5</text>
<text x="241.1" y="104">RD6</text>
<text x="241.3" y="106.6">RE2</text>
<text x="241.1" y="111.6">RB5</text>
<text x="241.1" y="109.1">RC7</text>
<text x="241.1" y="114.2">RD7</text>
<text x="241.3" y="116.7">RA6</text>
<text x="241.3" y="119.3">RA7</text>
</g>
</svg>
